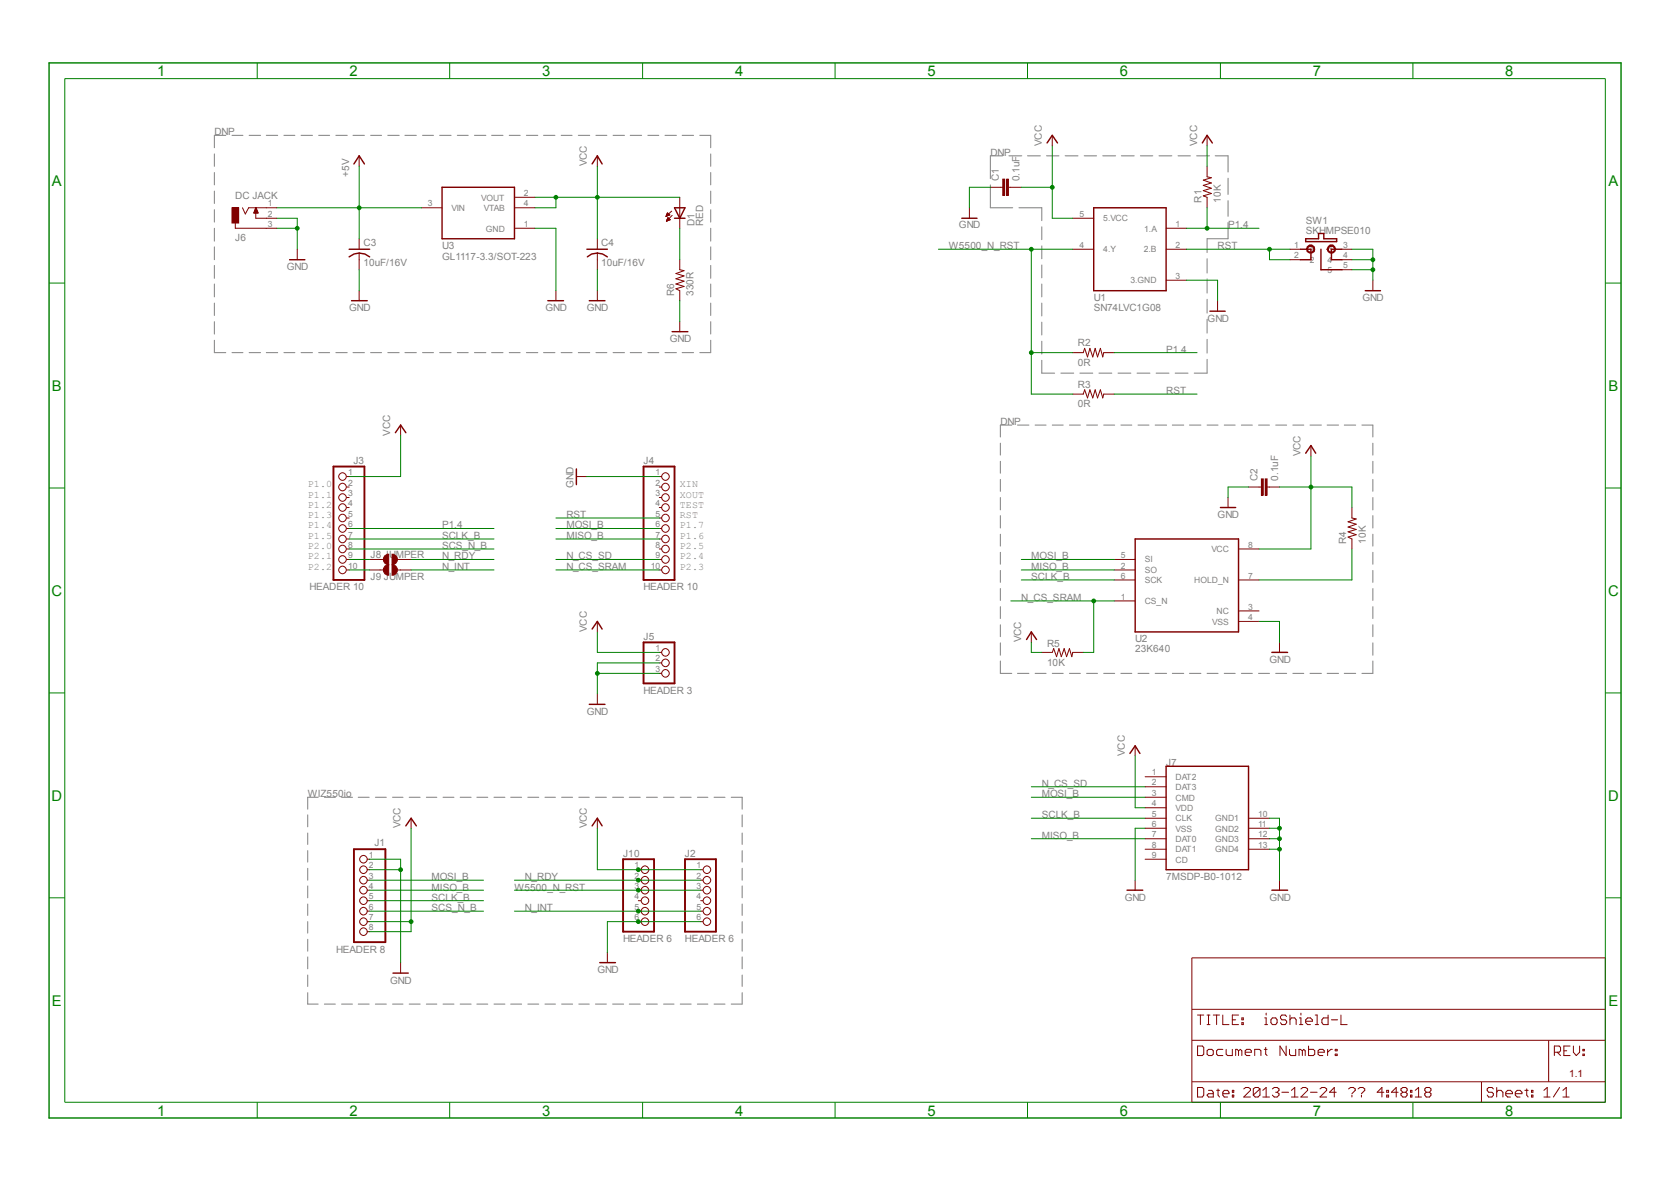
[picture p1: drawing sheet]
<svg xmlns="http://www.w3.org/2000/svg" width="297mm" height="210mm" viewBox="0 0 297 210" stroke-linecap="round" stroke-linejoin="round" font-family="sans-serif">
<g fill="none" stroke="#808080" stroke-width=".18">
<path d="M38.1 27.3v2.2M38.1 30.6v2.3M38.1 34v2.2M38.1 37.3v2.2M40.1 24h-2v2.2M41.2 24h2M44.3 24h2M47.3 24h2.1M50.5 24h1.9M53.5 24h2M56.6 24h2M59.7 24h2"/>
<path d="M62.7 24h2.1M65.9 24h1.9M68.9 24h2.1M72 24h2M75.1 24h1.9M78.1 24h2.1M81.3 24h1.9M84.3 24h2.1M87.4 24h2M90.5 24h2M93.6 24h2M96.6 24h2"/>
<path d="M99.7 24h2M102.8 24h2M105.9 24h2M109 24h2M112 24h2M115.1 24h2M118.2 24h2M121.2 24h2.1M124.4 24h1.9v2.2M126.3 27.3v2.2M126.3 30.6v2.3M126.3 34v2.2"/>
<path d="M126.3 37.3v2.2M176 32.9v4h4M178.2 27.7h-2.2v4M179.3 27.7h2.3M181.1 36.9h4.1v2.3M182.6 27.7h2.3M186 27.7h2.2M189.3 27.7h2.3M192.7 27.7h2.2M196 27.7h2.3M199.3 27.7h2.3M202.7 27.7h2.2"/>
<path d="M206 27.7h2.3M209.4 27.7h2.2M212.7 27.7h2.3M216 27.7h2.3v2.9M218.3 31.7v2.8M218.3 35.6v2.8M218.3 39.5v2.9h-3.8v2.5M38.1 40.6v2.2M38.1 43.9v2.2M38.1 47.2v2.2M38.1 50.5v2.2M38.1 53.8v2.2"/>
<path d="M38.1 57.1v2.3M126.3 40.6v2.2M126.3 43.9v2.2M126.3 47.2v2.2M126.3 50.5v2.2M126.3 53.8v2.2M126.3 57.1v2.3M185.2 40.3v2.3M185.2 43.7v2.3M185.2 47.1v2.3M185.2 50.5v2.2M185.2 53.8v2.3"/>
<path d="M185.2 57.2v2.3M214.5 46v2.5M214.5 49.5v2.6M214.5 53.2v2.4M214.5 56.7v2.5M38.1 60.5v2.2h2M41.2 62.7h2M44.3 62.7h2M47.3 62.7h2.1M50.5 62.7h1.9M53.5 62.7h2M56.6 62.7h2"/>
<path d="M59.7 62.7h2M62.7 62.7h2.1M65.9 62.7h1.9M68.9 62.7h2.1M72 62.7h2M75.1 62.7h1.9M78.1 62.7h2.1M81.3 62.7h1.9M84.3 62.7h2.1M87.4 62.7h2M90.5 62.7h2M93.6 62.7h2"/>
<path d="M96.6 62.7h2M99.7 62.7h2M102.8 62.7h2M105.9 62.7h2M109 62.7h2M112 62.7h2M115.1 62.7h2M118.2 62.7h2M121.2 62.7h2.1M126.3 60.5v2.2h-1.9M177.8 78.7v2.2M179.8 75.5h-2v2.1"/>
<path d="M180.8 75.5h2.1M184 75.5h1.9M185.2 64v2.3h2.3M185.2 60.6v2.3M187 75.5h2M188.6 66.3h2.2M190.1 75.5h1.9M191.9 66.3h2.3M193.1 75.5h2M195.3 66.3h2.3M196.2 75.5h1.9M198.7 66.3h2.3"/>
<path d="M199.2 75.5h2M202.1 66.3h2.3M202.3 75.5h1.9M205.3 75.5h2M205.5 66.3h2.3M208.4 75.5h2M208.9 66.3h2.3M211.4 75.5h2M214.5 60.3v2.4M214.5 63.8v2.5h-2.2M214.5 75.5h2M217.6 75.5h1.9"/>
<path d="M220.6 75.5h2M223.7 75.5h1.9M226.7 75.5h2M229.8 75.5h1.9M232.8 75.5h2.1M235.9 75.5h2M238.9 75.5h2.1M242.1 75.5h1.9v2.1M244 78.7v2.2M177.8 82v2.1M177.8 85.2v2.1M177.8 88.4v2.2"/>
<path d="M177.8 91.6v2.2M177.8 94.9v2.1M177.8 98.1v2.1M244 82v2.1M244 85.2v2.1M244 88.4v2.2M244 91.6v2.2M244 94.9v2.1M244 98.1v2.1M177.8 101.3v2.2M177.8 104.6v2.1M177.8 107.8v2.1"/>
<path d="M177.8 111v2.1M177.8 114.2v2.2M177.8 117.4v2.2h2M180.8 119.6h2.1M184 119.6h1.9M187 119.6h2M190.1 119.6h1.9M193.1 119.6h2M196.2 119.6h1.9M199.2 119.6h2M202.3 119.6h1.9M205.3 119.6h2"/>
<path d="M208.4 119.6h2M211.4 119.6h2M214.5 119.6h2M217.6 119.6h1.9M220.6 119.6h2M223.7 119.6h1.9M226.7 119.6h2M229.8 119.6h1.9M232.8 119.6h2.1M235.9 119.6h2M238.9 119.6h2.1M244 117.4v2.2h-1.9"/>
<path d="M244 101.3v2.2M244 104.6v2.1M244 107.8v2.1M244 111v2.1M244 114.2v2.2M54.7 144.8v2.1M54.7 148v2M54.7 151.1v2.1M54.7 154.3v2.1M54.7 157.4v2.1M56.6 141.6h-1.9v2.2M57.7 141.6h1.9"/>
<path d="M60.7 141.6h2M63.7 141.6h1.9M66.7 141.6h2M69.8 141.6h1.8M72.7 141.6h2M75.8 141.6h1.8M78.7 141.6h2M81.8 141.6h1.9M84.8 141.6h1.9M87.8 141.6h1.9M90.8 141.6h1.9M93.8 141.6h2"/>
<path d="M96.9 141.6h1.8M99.8 141.6h2M102.9 141.6h1.8M105.8 141.6h2M108.9 141.6h1.9M111.8 141.6h2M114.9 141.6h1.9M117.9 141.6h1.9M120.9 141.6h2M124 141.6h1.8M126.9 141.6h2M130 141.6h1.9v2.2"/>
<path d="M131.9 144.8v2.1M131.9 148v2M131.9 151.1v2.1M131.9 154.3v2.1M131.9 157.4v2.1M54.7 160.6v2M54.7 163.7v2.1M54.7 166.9v2.1M54.7 170v2.1M54.7 173.2v2.1M54.7 176.4v2h1.9M57.7 178.4h1.9"/>
<path d="M60.7 178.4h2M63.7 178.4h1.9M66.7 178.4h2M69.8 178.4h1.8M72.7 178.4h2M75.8 178.4h1.8M78.7 178.4h2M81.8 178.4h1.9M84.8 178.4h1.9M87.8 178.4h1.9M90.8 178.4h1.9M93.8 178.4h2"/>
<path d="M96.9 178.4h1.8M99.8 178.4h2M102.9 178.4h1.8M105.8 178.4h2M108.9 178.4h1.9M111.8 178.4h2M114.9 178.4h1.9M117.9 178.4h1.9M120.9 178.4h2M124 178.4h1.8M126.9 178.4h2M131.9 176.4v2h-1.9"/>
<path d="M131.9 160.6v2M131.9 163.7v2.1M131.9 166.9v2.1M131.9 170v2.1M131.9 173.2v2.1"/>
</g>
<g fill="none" stroke="#800000" stroke-width=".18">
<path d="M41.8 39.7v.9h5.5M43.1 36.9l.5 1.1 .6-1.1h3.1M45.5 36.9v1.9h1.8M118.4 38.4h.1M118.4 38.4h.2M118.4 38.3h.5M118.4 38.2h.6M118.4 39.3h.2M118.5 38.1h.4M118.5 38h.4M118.5 39.2h.2M118.5 39.1h.5"/>
<path d="M118.5 39h.6M118.6 37.8l-.2 .6M118.6 37.8l.4 .4M118.6 37.9h.1M118.6 37.8h.1M118.6 38.9h.4M118.7 38.7l-.3 .6M118.7 38.7l.4 .3M118.7 38.8h.2M118.7 38.7h.1M119 38.2l-.6 .2M119.1 39l-.7 .3"/>
<path d="M119.4 37.5l-1 .9M119.5 38.3l-1.1 1M120.8 35.1v5.5M176 33.3h2.2M178.2 31.8h.4v2.9h-.4zM178.9 31.8h.3v2.9h-.3zM179.3 33.3h2.2M63.8 42.4v1.9M63.8 45v2.9M106.2 42.4v1.9M106.2 45v2.9M61.6 86.5h.5"/>
<path d="M61.6 84.7h.5M61.6 88.4h.5M61.6 90.2h.5M61.6 92h.5M61.6 93.9h.5M61.6 95.8h.5M61.6 97.5h.5M61.6 99.4h.5M117.2 86.5h.4M117.2 84.7h.4M117.2 88.4h.4M117.2 90.2h.4"/>
<path d="M117.2 92h.4M117.2 93.9h.4M117.2 95.8h.4M117.2 97.5h.4M117.2 99.4h.4M221.9 86.5h2.2M224.2 85.1h.3v2.9h-.3zM224.9 85.1h.3v2.9h-.3zM225.2 86.5h2.2M61.6 101.3h.5M117.2 101.3h.4M117.2 115.9h.4"/>
<path d="M117.2 117.8h.4M117.2 119.6h.4M65.3 152.7h.4M65.3 154.5h.4M65.3 156.4h.4M65.3 158.2h.4M65.3 160h.4M65.3 161.9h.4M65.3 163.7h.4M65.3 165.5h.4M211.8 170.2h73.5v25.6h-73.5zM211.8 179.3h73.5"/>
<path d="M211.8 184.8h73.5M211.8 192.2h73.5M212.9 185.8h.8l.3 .3v1.2l-.3 .2h-.8zM212.9 193.2h.8l.3 .3v1.1l-.3 .3h-.8zM212.9 180.3h1.1M213.4 180.3v1.7M214.5 186.7l.3-.3h.6l.2 .3v.6l-.2 .2h-.6l-.3-.2zM214.5 180.3h.6M214.5 182h.6M214.8 193.7h.6l.2 .4v.8h-.8l-.3-.3 .3-.3h.8M214.8 180.3v1.7M215.6 180.3h1.1"/>
<path d="M216.2 193.7h.5M216.2 180.3v1.7M216.5 193.5v1.1l.2 .3M217.3 194.3h1.1v-.2l-.2-.4h-.6l-.3 .4v.5l.3 .3h.6M217.3 180.3v1.7h1.1M217.3 186.4h-.8l-.3 .3v.6l.3 .2h.8M217.9 186.4v.9l.3 .2h.8v-1.1M219 194.6h.3v.3h-.3zM219 193.7h.3v.4h-.3zM219 181.2h.6M220.1 180.3h-1.1v1.7h1.1M220.1 186.7l-.2-.3h-.3v1.1"/>
<path d="M220.1 186.7l.4-.3 .2 .3v.8M220.1 186.7v.8M220.7 181.7h.3v.3h-.3zM220.7 180.8h.3v.4h-.3zM221.1 193.5l.3-.3h.5l.3 .3v.2l-1.1 1.2h1.1M221.3 186.9h1.1v-.2l-.2-.3h-.6l-.3 .3v.6l.3 .2h.6M223 187.5v-1.1h.9l.2 .3v.8M223.9 193.5v1.1l-.3 .3h-.5l-.3-.3M223.9 193.5l-.3-.3h-.5l-.3 .3v1.1M223.9 193.5l-1.1 1.1M224.5 194.9h1.1M224.5 193.7l.5-.5v1.7"/>
<path d="M224.7 186.4h.5M224.8 180.8h.2v1.2M224.8 182h.5M225 186.1v1.2l.2 .2M225 180v.3M226.1 193.5l.4-.3h.5l.3 .3v.2l-.3 .4M226.1 180.8h.6l.3 .4v.5l-.3 .3h-.6l-.2-.3v-.5zM226.7 194.1h.3M227 194.1l.3 .2v.3l-.3 .3h-.5l-.4-.3M227.8 194.1h1.2M228.6 185.8v1.7l-1.1-1.7v1.7M228.7 180.6l-.3-.3h-.6l-.2 .3v.2l.2 .4h.6l.3 .2v.3l-.3 .3h-.6l-.2-.3"/>
<path d="M229.2 186.4v.9l.2 .2h.9v-1.1M229.3 181.2l.2-.4h.6l.3 .4v.8M229.3 180.3v1.7M229.5 194.9h1.2M229.5 193.7l.6-.5v1.7M231 182h.6M231 180.8h.2v1.2M231.2 193.5l.4-.3h.5l.3 .3v.2l-1.2 1.2h1.2M231.2 180v.3M231.5 186.7l-.4-.3h-.2v1.1M231.5 186.7v.8M231.5 186.7l.2-.3 .3 .3v.8"/>
<path d="M232.1 181.4h1.2v-.2l-.4-.4h-.5l-.3 .4v.5l.3 .3h.5M232.6 185.8v1.7h.8l.3-.2v-.6l-.3-.3h-.8M232.9 194.1h1.2M233.8 180.3h.3v1.7M233.8 182h.6M234.3 186.9h1.1v-.2l-.3-.3h-.6l-.2 .3v.6l.2 .2h.6M234.6 193.5l.3-.3h.6l.3 .3v.2l-1.2 1.2h1.2M236 186.4v1.1M236.1 180.3v1.7h-.9l-.3-.3v-.5l.3-.4h.9M236.6 181.2h1.1M236.8 186.4h-.2l-.6 .5M237.3 187.3h.4v.2h-.4z"/>
<path d="M237.3 186.4h.4v.3h-.4zM237.5 194.1h-1.2l.9-.9v1.7M238.3 180.3v1.7h1.1M239.7 193.5l.3-.3h.5l.4 .3v.2l-.6 .6M240.3 194.6v.3M241.4 193.5l.3-.3h.5l.4 .3v.2l-.6 .6M242 194.6v.3M246 194.1h-1.2l.8-.9v1.7M246.5 194.6h.3v.3h-.3zM246.5 193.7h.3v.4h-.3zM248.5 194.1h-1.2l.9-.9v1.7M249.3 194.1l-.3 .2v.3l.3 .3h.6l.2-.3v-.3l-.2-.2"/>
<path d="M249.3 194.1l-.3-.4v-.2l.3-.3h.6l.2 .3v.2l-.2 .4M249.3 194.1h.6M250.7 194.6h.3v.3h-.3zM250.7 193.7h.3v.4h-.3zM251.5 194.9h1.1M251.5 193.7l.6-.5v1.7M253.5 194.1l-.3 .2v.3l.3 .3h.6l.2-.3v-.3l-.2-.2M253.5 194.1l-.3-.4v-.2l.3-.3h.6l.2 .3v.2l-.2 .4M253.5 194.1h.6M263.3 192.2v3.6M265.4 193.5l-.2-.3h-.6l-.3 .3v.2l.3 .4h.6l.2 .2v.3l-.2 .3h-.6l-.3-.3M266 194.1l.3-.4h.5l.3 .4v.8"/>
<path d="M266 193.2v1.7M267.6 194.3h1.2v-.2l-.3-.4h-.5l-.4 .4v.5l.4 .3h.5M269.3 194.3h1.2v-.2l-.3-.4h-.5l-.4 .4v.5l.4 .3h.5M271 193.7h.6M271.4 193.5v1.1l.2 .3M272.2 194.6h.3v.3h-.3zM272.2 193.7h.3v.4h-.3zM274.4 194.9h1.1M274.4 193.7l.6-.5v1.7M275.3 184.8v7.4M276.3 186.9h.8l.3-.2v-.6l-.3-.3h-.8v1.7M276.8 186.9l.6 .6"/>
<path d="M277.2 193.2l-1.1 1.7M277.8 194.9h1.1M277.8 193.7l.6-.5v1.7M278 186.7h.5M279.1 185.8h-1.1v1.7h1.1M279.7 185.8v1.1l.5 .6 .6-.6v-1.1M281.3 187.3h.3v.2h-.3zM281.3 186.4h.3v.3h-.3z"/>
<circle cx="60.9" cy="93.9" r=".67"/>
<circle cx="60.9" cy="90.2" r=".67"/>
<circle cx="60.9" cy="88.4" r=".67"/>
<circle cx="60.9" cy="86.5" r=".67"/>
<circle cx="60.9" cy="95.8" r=".67"/>
<circle cx="60.9" cy="84.7" r=".67"/>
<circle cx="60.9" cy="92" r=".67"/>
<circle cx="60.9" cy="99.4" r=".67"/>
<circle cx="60.9" cy="97.5" r=".67"/>
<circle cx="118.3" cy="84.7" r=".67"/>
<circle cx="118.3" cy="92" r=".67"/>
<circle cx="118.3" cy="95.8" r=".67"/>
<circle cx="118.3" cy="88.4" r=".67"/>
<circle cx="118.3" cy="86.5" r=".67"/>
<circle cx="118.3" cy="90.2" r=".67"/>
<circle cx="118.3" cy="93.9" r=".67"/>
<circle cx="118.3" cy="99.4" r=".67"/>
<circle cx="118.3" cy="97.5" r=".67"/>
<circle cx="60.9" cy="101.3" r=".67"/>
<circle cx="118.3" cy="117.8" r=".67"/>
<circle cx="118.3" cy="119.6" r=".67"/>
<circle cx="118.3" cy="101.3" r=".67"/>
<circle cx="118.3" cy="115.9" r=".67"/>
<circle cx="64.6" cy="158.2" r=".67"/>
<circle cx="64.6" cy="154.5" r=".67"/>
<circle cx="64.6" cy="156.4" r=".67"/>
<circle cx="64.6" cy="152.7" r=".67"/>
<circle cx="64.6" cy="163.7" r=".67"/>
<circle cx="64.6" cy="165.5" r=".67"/>
<circle cx="64.6" cy="161.9" r=".67"/>
<circle cx="64.6" cy="160" r=".67"/>
</g>
<path d="M178.4 31.8v2.9M179.1 31.8v2.9M59.3 82.9h5.5v20.1h-5.5zM114.4 82.9h5.5v20.1h-5.5zM224.4 85.1v2.9M225 85.1v2.9M114.4 114.1h5.5v7.3h-5.5zM62.9 150.9h5.6v16.5h-5.6z" fill="none" stroke="#800000" stroke-width=".34"/>
<path d="M119.9 36.9h1.9l-1 1.9zM119.9 38.8h1.9M62.1 45.6a2.78 2.78 0 0 1 3.6 0M62.1 44.3h3.6M104.3 44.3h3.6M104.4 45.6a2.67 2.67 0 0 1 3.5 0" fill="none" stroke="#800000" stroke-width=".25"/>
<path d="M41.2 36.9h1.2v2.7h-1.2z" fill-rule="evenodd" fill="#800000"/>
<g fill="none" stroke="#800000" stroke-width=".18">
<path d="M41.2 36.9h1.2v2.7h-1.2zM45.1 37.8h.7M45.1 37.7h.7M45.2 37.6h.5M45.2 37.5h.5M45.3 37.4h.4M45.3 37.3h.3M45.4 37.3h.2M45.4 37.2h.2M45.4 37.1h.2M45.5 36.9h.1M45.5 36.9l.4 .9h-.8z"/>
<path d="M45.5 37h.1M47.3 38.8h1.9M47.3 36.9h1.9M63.8 27.7v1.8M74.9 36.9h3.7M91.4 36.9h3.7M91.4 35.1h3.7M106.2 27.7v1.8M172.3 36.9v1.9M187 24v1.9M190.7 38.8h3.7M214.5 29.5v1.9l.8 .2-1.4 .4 1.4 .5-1.4 .4 1.4 .5-1.4 .5 1.4 .5-1.4 .4 .6 .3v1.8"/>
<path d="M214.5 24v1.9M47.3 40.6h1.9M52.8 44.3v1.8M63.8 51.6v1.8M91.4 40.6h3.7M98.8 51.6v1.8M106.2 51.6v1.8M120.8 46.1v1.8l.8 .2-1.5 .5 1.5 .4-1.5 .5 1.5 .5-1.5 .5 1.5 .4-1.5 .4 .7 .3v1.8M120.8 57.1v1.8M190.7 44.3h3.7M207.3 40.6h3.6M207.3 44.3h3.6"/>
<path d="M207.3 49.8h3.6M216.4 53.4v1.9M244 49.8v1.8M71.2 75.5v1.8M190.7 62.7h1.8l.3-.8 .5 1.5 .4-1.5 .5 1.5 .4-1.5 .5 1.5 .5-1.5 .4 1.5 .2-.7h1.8M190.7 70h1.8l.3-.7 .5 1.4 .4-1.4 .5 1.4 .4-1.4 .5 1.4 .5-1.4 .4 1.4 .2-.7h1.8M233 79.2v1.8M102.4 84.7h1.9M198 99.4h3.8M218.3 88.4v1.8M220.1 97.5h3.7M240.3 90.2v1.8l.7 .2-1.4 .5 1.4 .4-1.4 .5 1.4 .5-1.4 .4 1.4 .5-1.4 .4 .7 .4v1.7"/>
<path d="M106.2 110.4v1.9M183.3 112.3v1.8M185.2 115.9h1.8l.3-.7 .5 1.5 .4-1.5 .4 1.5 .5-1.5 .5 1.5 .5-1.5 .4 1.5 .2-.8h1.8M198 106.8h3.8M198 101.3h3.8M198 103h3.8M220.1 108.5h3.7M220.1 110.4h3.7M220.1 103h3.7M227.4 114.1v1.8M106.2 123.3v1.8M73.1 145.4v1.8"/>
<path d="M106.2 145.4v1.8M71.2 171v1.9M107.9 169.2v1.8"/>
</g>
<g fill="none" stroke="#800000" stroke-width=".25">
<path d="M62.9 29.1l.9-1.4 1 1.4M78.6 33.3h12.8v9.1h-12.8zM105.2 29.1l1-1.4 .8 1.4M170.9 38.8h2.8M186.1 25.4l.9-1.4 1 1.4M194.4 36.9h12.9v14.7h-12.9zM213.7 25.4l.8-1.4 1 1.4M51.5 46.1h2.7M62.5 53.4h2.8M97.4 53.4h2.8M104.7 53.4h2.8M119.5 58.9h2.8"/>
<path d="M215.1 55.3h2.7M232.1 42.4h2.3v-.9h.9v.9h2.3v.5h-5.5zM242.7 51.6h2.7M70.3 76.9l.9-1.4 .9 1.4M102.4 83.3v2.8M201.8 95.8h18.3v16.5h-18.3zM216.9 90.2h2.7M232.1 80.5l.9-1.3 .8 1.3M105.2 111.8l1-1.4 .8 1.4M182.5 113.6l.8-1.3 .9 1.3M226.1 115.9h2.8M104.7 125.1h2.8"/>
<path d="M72.1 146.7l1-1.3 .9 1.3M105.2 146.7l1-1.3 .8 1.3M69.8 172.9h2.8M106.6 171h2.8"/>
</g>
<path d="M232.3 43.9l.4-.4h.5l.4 .4v.8l-.4 .3h-.5l-.4-.3-.1-.4h.2l.1-.4 .3-.1h.4l.2 .1 .1 .4-.1 .3-.2 .2h-.4l-.3-.2-.1-.3h-.2z" fill-rule="evenodd" fill="#800000"/>
<path d="M232.3 43.9l.4-.4h.5l.4 .4v.8l-.4 .3h-.5l-.4-.3-.1-.4h.2l.1-.4 .3-.1h.4l.2 .1 .1 .4-.1 .3-.2 .2h-.4l-.3-.2-.1-.3h-.2z" fill="none" stroke="#800000" stroke-width=".18"/>
<path d="M236.1 43.9l.3-.4h.5l.3 .4 .2 .4-.2 .4-.3 .3h-.5l-.3-.3-.2-.4h.2l.1-.4 .3-.1h.3l.4 .5-.1 .3-.3 .2h-.3l-.4-.5h-.2z" fill-rule="evenodd" fill="#800000"/>
<g fill="none" stroke="#800000" stroke-width=".18">
<path d="M229.3 44.3h1.8M229.3 46.1h1.8M236.1 43.9l.3-.4h.5l.3 .4 .2 .4-.2 .4-.3 .3h-.5l-.3-.3-.2-.4h.2l.1-.4 .3-.1h.3l.4 .5-.1 .3-.3 .2h-.3l-.4-.5h-.2zM238.5 44.3h1.8M238.5 46.1h1.8M238.5 47.9h1.8M201.8 132.5v1.8M203.5 139.8h3.8M203.5 138h3.8M201.8 156.4v1.8M203.5 152.7h3.8M203.5 150.9h3.8"/>
<path d="M203.5 149h3.8M203.5 147.2h3.8M203.5 145.4h3.8M203.5 143.5h3.8M203.5 141.6h3.8M221.9 150.9h3.7M221.9 149h3.7M221.9 147.2h3.7M221.9 145.4h3.7M227.4 156.4v1.8"/>
</g>
<path d="M231.1 44.3h1.9v1.8h-1.9M234.8 44.3v3.6h3.7M238.5 44.3h-1.9v1.8h1.9M200.8 133.9l1-1.4 .8 1.4M207.3 136.1h14.6v18.4h-14.6zM200.3 158.2h2.8M226.1 158.2h2.8" fill="none" stroke="#800000" stroke-width=".25"/>
<path d="M69.7 98.5a.93 .93 0 0 1 .9 .9 .93 .93 0 0 1-.9 .9z" fill-rule="evenodd" fill="#800000"/>
<path d="M69.7 98.5a.93 .93 0 0 1 .9 .9 .93 .93 0 0 1-.9 .9z" fill="none" stroke="#800000" stroke-width=".18"/>
<path d="M68.4 98.7l.4-.2h.3v1.8a.93 .93 0 0 1-.9-.5 .93 .93 0 0 1 .2-1.1z" fill-rule="evenodd" fill="#800000"/>
<path d="M65.7 99.4h2.5M68.4 98.7l.4-.2h.3v1.8a.93 .93 0 0 1-.9-.5 .93 .93 0 0 1 .2-1.1zM70.6 99.4h2.5" fill="none" stroke="#800000" stroke-width=".18"/>
<path d="M69.7 100.3a.93 .93 0 0 1 .9 1 .93 .93 0 0 1-.9 .9z" fill-rule="evenodd" fill="#800000"/>
<path d="M69.7 100.3a.93 .93 0 0 1 .9 1 .93 .93 0 0 1-.9 .9z" fill="none" stroke="#800000" stroke-width=".18"/>
<path d="M68.4 100.6l.4-.3h.3v1.9a.93 .93 0 0 1-.9-.6 .93 .93 0 0 1 .2-1z" fill-rule="evenodd" fill="#800000"/>
<g fill="none" stroke="#800000" stroke-width=".18">
<path d="M65.7 101.3h2.5M68.4 100.6l.4-.3h.3v1.9a.93 .93 0 0 1-.9-.6 .93 .93 0 0 1 .2-1zM70.6 101.3h2.5M113.5 154.5h.4M113.5 156.4h.4M113.5 158.2h.4M124.5 154.5h.4M124.5 156.4h.4M124.5 158.2h.4M113.5 160h.4M113.5 161.9h.4M113.5 163.7h.4"/>
<path d="M124.5 160h.4M124.5 161.9h.4M124.5 163.7h.4"/>
<circle cx="114.6" cy="158.2" r=".67"/>
<circle cx="114.6" cy="154.5" r=".67"/>
<circle cx="114.6" cy="156.4" r=".67"/>
<circle cx="125.7" cy="158.2" r=".67"/>
<circle cx="125.7" cy="156.4" r=".67"/>
<circle cx="125.7" cy="154.5" r=".67"/>
<circle cx="114.6" cy="161.9" r=".67"/>
<circle cx="114.6" cy="163.7" r=".67"/>
<circle cx="114.6" cy="160" r=".67"/>
<circle cx="125.7" cy="161.9" r=".67"/>
<circle cx="125.7" cy="163.7" r=".67"/>
<circle cx="125.7" cy="160" r=".67"/>
</g>
<path d="M110.7 152.7h5.5v12.8h-5.5zM121.8 152.7h5.5v12.8h-5.5z" fill="none" stroke="#800000" stroke-width=".34"/>
<path d="M8.7 11.2h279.4v187.4h-279.4z" fill="none" stroke="#008000" stroke-width=".25"/>
<g fill="none" stroke="#008000" stroke-width=".18">
<path d="M11.5 14h273.8v181.8h-273.8zM45.7 11.2v2.8M79.9 11.2v2.8M114.2 11.2v2.8M148.4 11.2v2.8M182.6 11.2v2.8M216.9 11.2v2.8M251.1 11.2v2.8M8.7 50.3h2.8M63.8 47.9v3.7M95.1 40.6h3.7v11M106.2 47.9v3.7"/>
<path d="M120.8 53.4v3.7M285.3 50.3h2.8M8.7 86.7h2.8M104.3 84.7h12.9M285.3 86.7h2.8M106.2 119.6h11M117.2 117.8h-11v5.5M8.7 123.1h2.8M285.3 123.1h2.8M8.7 159.5h2.8M285.3 159.5h2.8M45.7 195.8v2.8"/>
<path d="M79.9 195.8v2.8M114.2 195.8v2.8M148.4 195.8v2.8M182.6 195.8v2.8M216.9 195.8v2.8M251.1 195.8v2.8"/>
</g>
<circle cx="106.2" cy="119.6" r=".33" fill="#008000"/>
<g fill="none" stroke="#008000" stroke-width=".18">
<path d="M65.7 152.7h5.5v18.3M65.7 154.5h5.5"/>
<circle cx="106.2" cy="119.6" r=".33"/>
</g>
<circle cx="71.2" cy="154.5" r=".33" fill="#008000"/>
<g fill="none" stroke="#008000" stroke-width=".18">
<path d="M176 33.3h-3.7v3.6M210.9 49.8h5.5v3.6M240.3 44.3h3.7v5.5M240.3 46.1h3.7M221.9 86.5h-3.6v1.9M223.8 110.4h3.6v3.7"/>
<circle cx="71.2" cy="154.5" r=".33"/>
</g>
<circle cx="244" cy="46.1" r=".33" fill="#008000"/>
<g fill="none" stroke="#008000" stroke-width=".18">
<path d="M240.3 47.9h3.7"/>
<circle cx="244" cy="46.1" r=".33"/>
</g>
<circle cx="244" cy="47.9" r=".33" fill="#008000"/>
<g fill="none" stroke="#008000" stroke-width=".18">
<path d="M49.2 38.8h3.6v5.5M49.2 40.6h3.6"/>
<circle cx="244" cy="47.9" r=".33"/>
</g>
<circle cx="52.8" cy="40.6" r=".33" fill="#008000"/>
<g fill="none" stroke="#008000" stroke-width=".18">
<path d="M203.5 147.2h-1.7v9.2M225.6 147.2h1.8M225.6 145.4h1.8v11"/>
<circle cx="52.8" cy="40.6" r=".33"/>
</g>
<circle cx="227.4" cy="147.2" r=".33" fill="#008000"/>
<g fill="none" stroke="#008000" stroke-width=".18">
<path d="M225.6 149h1.8"/>
<circle cx="227.4" cy="147.2" r=".33"/>
</g>
<circle cx="227.4" cy="149" r=".33" fill="#008000"/>
<g fill="none" stroke="#008000" stroke-width=".18">
<path d="M225.6 150.9h1.8"/>
<circle cx="227.4" cy="149" r=".33"/>
</g>
<circle cx="227.4" cy="150.9" r=".33" fill="#008000"/>
<g fill="none" stroke="#008000" stroke-width=".18">
<path d="M107.9 163.7v5.5M113.5 163.7h11"/>
<circle cx="227.4" cy="150.9" r=".33"/>
</g>
<circle cx="113.5" cy="163.7" r=".33" fill="#008000"/>
<g fill="none" stroke="#008000" stroke-width=".18">
<path d="M49.2 36.9h25.7M63.8 29.5v7.4M107.9 163.7h5.6"/>
<circle cx="113.5" cy="163.7" r=".33"/>
</g>
<circle cx="63.8" cy="36.9" r=".33" fill="#008000"/>
<g fill="none" stroke="#008000" stroke-width=".18">
<path d="M63.8 36.9v5.5M98.8 35.1v1.8h-3.7M106.2 29.5v5.6h-11.1"/>
<circle cx="63.8" cy="36.9" r=".33"/>
</g>
<circle cx="98.8" cy="35.1" r=".33" fill="#008000"/>
<g fill="none" stroke="#008000" stroke-width=".18">
<path d="M106.2 35.1v7.3"/>
<circle cx="98.8" cy="35.1" r=".33"/>
</g>
<circle cx="106.2" cy="35.1" r=".33" fill="#008000"/>
<g fill="none" stroke="#008000" stroke-width=".18">
<path d="M106.2 35.1h14.6M71.2 77.3v7.4h-9.1M106.2 112.3v3.6h11M73.1 147.2v18.3h-7.4M65.7 163.7h7.4"/>
<circle cx="106.2" cy="35.1" r=".33"/>
</g>
<circle cx="73.1" cy="163.7" r=".33" fill="#008000"/>
<g fill="none" stroke="#008000" stroke-width=".18">
<path d="M227.4 86.5h5.6M233 81v16.5h-9.2"/>
<circle cx="73.1" cy="163.7" r=".33"/>
</g>
<circle cx="233" cy="86.5" r=".33" fill="#008000"/>
<g fill="none" stroke="#008000" stroke-width=".18">
<path d="M181.5 33.3h5.5M187 25.9v12.9h3.7M233 86.5h7.3v3.7M183.3 114.1v1.8h1.9"/>
<circle cx="233" cy="86.5" r=".33"/>
</g>
<circle cx="187" cy="33.3" r=".33" fill="#008000"/>
<g fill="none" stroke="#008000" stroke-width=".18">
<path d="M214.5 25.9v3.6M201.8 134.3v9.2h1.7M106.2 147.2v7.3M113.5 154.5h11"/>
<circle cx="187" cy="33.3" r=".33"/>
</g>
<circle cx="113.5" cy="154.5" r=".33" fill="#008000"/>
<g fill="none" stroke="#008000" stroke-width=".18">
<path d="M214.5 36.9v3.7M120.8 40.6v5.5M210.9 40.6h12.9M198 62.7h14.8M62.1 93.9h25.7M106.2 154.5h7.3"/>
<circle cx="113.5" cy="154.5" r=".33"/>
</g>
<circle cx="214.6" cy="40.6" r=".33" fill="#008000"/>
<g fill="none" stroke="#008000" stroke-width=".18">
<path d="M62.1 95.8h25.7M62.1 97.5h25.7M181.5 103h16.5M113.5 156.4h11M183.3 145.4h20.2M65.7 160h20.2M65.7 161.9h20.2"/>
<circle cx="214.6" cy="40.6" r=".33"/>
</g>
<circle cx="113.5" cy="156.4" r=".33" fill="#008000"/>
<g fill="none" stroke="#008000" stroke-width=".18">
<path d="M73.1 99.4h14.7M91.4 156.4h22.1M113.5 161.9h11"/>
<circle cx="113.5" cy="156.4" r=".33"/>
</g>
<circle cx="113.5" cy="161.9" r=".33" fill="#008000"/>
<g fill="none" stroke="#008000" stroke-width=".18">
<path d="M210.9 44.3h18.4M225.6 44.3v1.8M198 70h14.8M98.8 92h18.4M73.1 101.3h14.7M91.4 161.9h22.1"/>
<circle cx="113.5" cy="161.9" r=".33"/>
</g>
<circle cx="225.6" cy="44.3" r=".33" fill="#008000"/>
<g fill="none" stroke="#008000" stroke-width=".18">
<path d="M225.6 46.1h3.7M98.8 93.9h18.4M98.8 95.8h18.4M181.5 99.4h16.5M98.8 101.3h18.4M179.7 106.8h18.3M181.5 101.3h16.5M194.4 106.8v9.1h-1.9M65.7 156.4h20.2M65.7 158.2h20.2M183.3 141.6h20.2M183.3 149h20.2"/>
<circle cx="225.6" cy="44.3" r=".33"/>
</g>
<circle cx="194.4" cy="106.8" r=".33" fill="#008000"/>
<g fill="none" stroke="#008000" stroke-width=".18">
<path d="M113.5 158.2h11"/>
<circle cx="194.4" cy="106.8" r=".33"/>
</g>
<circle cx="113.5" cy="158.2" r=".33" fill="#008000"/>
<g fill="none" stroke="#008000" stroke-width=".18">
<path d="M166.8 44.3h23.9M183.3 44.3v18.4h7.4M91.4 158.2h22.1"/>
<circle cx="113.5" cy="158.2" r=".33"/>
</g>
<circle cx="183.3" cy="44.3" r=".33" fill="#008000"/>
<g fill="none" stroke="#008000" stroke-width=".18">
<path d="M183.3 62.7v7.3h7.4"/>
<circle cx="183.3" cy="44.3" r=".33"/>
</g>
<circle cx="183.3" cy="62.7" r=".33" fill="#008000"/>
<g fill="none" stroke="#008000" stroke-width=".18">
<path d="M62.1 99.4h3.6M98.8 99.4h18.4M240.3 97.5v5.5h-16.5M62.1 101.3h3.6M183.3 139.8h20.2"/>
<circle cx="183.3" cy="62.7" r=".33"/>
</g>
<g font-size="2.6" fill="#008000">
<text x="27.9" y="13.5">1</text>
<text x="62.1" y="13.5">2</text>
<text x="96.4" y="13.5">3</text>
<text x="130.6" y="13.5">4</text>
<text x="164.8" y="13.5">5</text>
<text x="199.1" y="13.5">6</text>
<text x="233.3" y="13.5">7</text>
<text x="267.5" y="13.5">8</text>
<text x="9.2" y="33.1">A</text>
<text x="285.9" y="33.1">A</text>
<text x="9.2" y="69.4">B</text>
<text x="285.9" y="69.4">B</text>
<text x="9.1" y="105.8">C</text>
<text x="285.8" y="105.8">C</text>
<text x="9.1" y="142.2">D</text>
<text x="285.8" y="142.2">D</text>
<text x="9.2" y="178.6">E</text>
<text x="285.9" y="178.6">E</text>
<text x="27.9" y="198.2">1</text>
<text x="62.1" y="198.2">2</text>
<text x="96.4" y="198.2">3</text>
<text x="130.6" y="198.2">4</text>
<text x="164.8" y="198.2">5</text>
<text x="199.1" y="198.2">6</text>
<text x="233.3" y="198.2">7</text>
<text x="267.5" y="198.2">8</text>
</g>
<g font-size="1.8" fill="#808080">
<text x="38.1" y="24">DNP</text>
<text x="104.3" y="29.5" transform="rotate(-90 104.3 29.5)">VCC</text>
<text x="176" y="27.8">DNP</text>
<text x="185.2" y="25.9" transform="rotate(-90 185.2 25.9)">VCC</text>
<text x="212.8" y="25.9" transform="rotate(-90 212.8 25.9)">VCC</text>
<text x="41.8" y="35.4">DC JACK</text>
<text x="62.1" y="31.4" transform="rotate(-90 62.1 31.4)">+5V</text>
<text x="177.5" y="32.2" transform="rotate(-90 177.5 32.2)">C1</text>
<text x="181.2" y="32.2" transform="rotate(-90 181.2 32.2)">0.1uF</text>
<text x="213.5" y="36" transform="rotate(-90 213.5 36)">R1</text>
<text x="217" y="36" transform="rotate(-90 217 36)">10K</text>
<text x="123.4" y="40.2" transform="rotate(-90 123.4 40.2)">D1</text>
<text x="125" y="40.2" transform="rotate(-90 125 40.2)">RED</text>
<text x="170.4" y="40.6">GND</text>
<text x="218.3" y="40.6">P1.4</text>
<text x="232.1" y="41.5">SKHMPSE010</text>
<text x="232.1" y="39.7">SW1</text>
<text x="41.8" y="42.8">J6</text>
<text x="51" y="47.9">GND</text>
<text x="64.6" y="47.3">10uF/16V</text>
<text x="64.6" y="43.8">C3</text>
<text x="78.6" y="44.3">U3</text>
<text x="78.6" y="46.1">GL1117-3.3/SOT-223</text>
<text x="106.8" y="47.3">10uF/16V</text>
<text x="106.8" y="43.8">C4</text>
<text x="168.7" y="44.3">W5500_N_RST</text>
<text x="216.4" y="44.3">RST</text>
<text x="119.8" y="52.6" transform="rotate(-90 119.8 52.6)">R6</text>
<text x="123.3" y="52.6" transform="rotate(-90 123.3 52.6)">330R</text>
<text x="194.4" y="53.4">U1</text>
<text x="242.1" y="53.4">GND</text>
<text x="62.1" y="55.3">GND</text>
<text x="96.9" y="55.3">GND</text>
<text x="104.3" y="55.3">GND</text>
<text x="194.4" y="55.3">SN74LVC1G08</text>
<text x="214.6" y="57.2">GND</text>
<text x="119" y="60.8">GND</text>
<text x="191.6" y="65">0R</text>
<text x="191.6" y="61.6">R2</text>
<text x="207.3" y="62.7">P1.4</text>
<text x="191.6" y="68.9">R3</text>
<text x="207.3" y="70">RST</text>
<text x="69.3" y="77.4" transform="rotate(-90 69.3 77.4)">VCC</text>
<text x="177.8" y="75.5">DNP</text>
<text x="191.6" y="72.4">0R</text>
<text x="62.8" y="82.4">J3</text>
<text x="114.4" y="82.4">J4</text>
<text x="231.1" y="81" transform="rotate(-90 231.1 81)">VCC</text>
<text x="54.7" y="86.5">P1.0</text>
<text x="54.7" y="88.4">P1.1</text>
<text x="101.9" y="86.7" transform="rotate(-90 101.9 86.7)">GND</text>
<text x="120.8" y="86.5">XIN</text>
<text x="120.8" y="88.4">XOUT</text>
<text x="223.5" y="85.4" transform="rotate(-90 223.5 85.4)">C2</text>
<text x="227.2" y="85.4" transform="rotate(-90 227.2 85.4)">0.1uF</text>
<text x="54.7" y="90.2">P1.2</text>
<text x="54.7" y="92">P1.3</text>
<text x="54.7" y="93.9">P1.4</text>
<text x="54.7" y="95.8">P1.5</text>
<text x="78.6" y="93.9">P1.4</text>
<text x="78.6" y="95.8">SCLK_B</text>
<text x="100.7" y="92">RST</text>
<text x="100.7" y="93.9">MOSI_B</text>
<text x="100.7" y="95.8">MISO_B</text>
<text x="120.8" y="90.2">TEST</text>
<text x="120.8" y="92">RST</text>
<text x="120.8" y="93.9">P1.7</text>
<text x="120.8" y="95.8">P1.6</text>
<text x="216.4" y="92">GND</text>
<text x="54.7" y="97.5">P2.0</text>
<text x="54.7" y="99.4">P2.1</text>
<text x="54.7" y="101.3">P2.2</text>
<text x="65.9" y="99.1">J8 JUMPER</text>
<text x="78.6" y="97.5">SCS_N_B</text>
<text x="78.6" y="99.4">N_RDY</text>
<text x="78.6" y="101.3">N_INT</text>
<text x="100.7" y="101.3">N_CS_SRAM</text>
<text x="100.7" y="99.4">N_CS_SD</text>
<text x="120.8" y="97.5">P2.5</text>
<text x="120.8" y="99.4">P2.4</text>
<text x="120.8" y="101.3">P2.3</text>
<text x="183.3" y="99.4">MOSI_B</text>
<text x="183.3" y="101.3">MISO_B</text>
<text x="239.3" y="96.6" transform="rotate(-90 239.3 96.6)">R4</text>
<text x="242.7" y="96.6" transform="rotate(-90 242.7 96.6)">10K</text>
<text x="55" y="104.9">HEADER 10</text>
<text x="65.9" y="103">J9 JUMPER</text>
<text x="114.4" y="104.9">HEADER 10</text>
<text x="181.5" y="106.8">N_CS_SRAM</text>
<text x="183.3" y="103">SCLK_B</text>
<text x="104.3" y="112.3" transform="rotate(-90 104.3 112.3)">VCC</text>
<text x="114.4" y="113.6">J5</text>
<text x="181.5" y="114.1" transform="rotate(-90 181.5 114.1)">VCC</text>
<text x="186.1" y="118.4">10K</text>
<text x="186.1" y="114.9">R5</text>
<text x="201.8" y="115.9">23K640</text>
<text x="201.8" y="114.1">U2</text>
<text x="225.6" y="117.8">GND</text>
<text x="114.4" y="123.3">HEADER 3</text>
<text x="104.3" y="127">GND</text>
<text x="199.9" y="134.3" transform="rotate(-90 199.9 134.3)">VCC</text>
<text x="207.3" y="136.1">J7</text>
<text x="54.7" y="141.6">WIZ550io</text>
<text x="185.2" y="141.6">MOSI_B</text>
<text x="185.2" y="139.8">N_CS_SD</text>
<text x="71.2" y="147.2" transform="rotate(-90 71.2 147.2)">VCC</text>
<text x="104.3" y="147.2" transform="rotate(-90 104.3 147.2)">VCC</text>
<text x="185.2" y="145.4">SCLK_B</text>
<text x="185.2" y="149">MISO_B</text>
<text x="66.5" y="150.4">J1</text>
<text x="110.7" y="152.2">J10</text>
<text x="121.8" y="152.2">J2</text>
<text x="76.7" y="160">SCLK_B</text>
<text x="76.7" y="161.9">SCS_N_B</text>
<text x="76.7" y="156.4">MOSI_B</text>
<text x="76.7" y="158.2">MISO_B</text>
<text x="91.4" y="158.2">W5500_N_RST</text>
<text x="93.3" y="156.4">N_RDY</text>
<text x="93.3" y="161.9">N_INT</text>
<text x="199.9" y="160">GND</text>
<text x="207.3" y="156.4">7MSDP-B0-1012</text>
<text x="225.6" y="160">GND</text>
<text x="110.7" y="167.4">HEADER 6</text>
<text x="121.8" y="167.4">HEADER 6</text>
<text x="59.8" y="169.2">HEADER 8</text>
<text x="106.2" y="172.9">GND</text>
<text x="69.3" y="174.8">GND</text>
</g>
<text font-size="1.8" fill="#800000" x="278.9" y="191.3">1.1</text>
<g font-size="1.5" fill="#808080">
<text x="85.5" y="35.6">VOUT</text>
<text x="93.1" y="34.8">2</text>
<text x="47.6" y="40.3">3</text>
<text x="47.6" y="38.5">2</text>
<text x="47.6" y="36.7">1</text>
<text x="76" y="36.7">3</text>
<text x="80.3" y="37.5">VIN</text>
<text x="86" y="37.5">VTAB</text>
<text x="86.4" y="41.1">GND</text>
<text x="93.1" y="40.3">1</text>
<text x="93.1" y="36.7">4</text>
<text x="191.9" y="38.5">5</text>
<text x="196.1" y="39.3">5.VCC</text>
<text x="203.4" y="41.1">1.A</text>
<text x="209" y="40.3">1</text>
<text x="191.9" y="44">4</text>
<text x="196.1" y="44.8">4.Y</text>
<text x="203.3" y="44.8">2.B</text>
<text x="209" y="44">2</text>
<text x="230" y="44">1</text>
<text x="230" y="45.9">2</text>
<text x="232.8" y="44.8">1</text>
<text x="232.8" y="46.7">2</text>
<text x="236" y="44.8">3</text>
<text x="236" y="46.7">4</text>
<text x="238.8" y="44">3</text>
<text x="238.8" y="45.9">4</text>
<text x="238.8" y="47.7">5</text>
<text x="200.9" y="50.3">3.GND</text>
<text x="209" y="49.5">3</text>
<text x="236" y="48.5">5</text>
<text x="61.9" y="84.4">1</text>
<text x="61.9" y="86.3">2</text>
<text x="61.9" y="88.1">3</text>
<text x="61.9" y="89.9">4</text>
<text x="116.5" y="84.4">1</text>
<text x="116.5" y="86.3">2</text>
<text x="116.5" y="88.1">3</text>
<text x="116.5" y="89.9">4</text>
<text x="61.9" y="91.8">5</text>
<text x="61.9" y="93.6">6</text>
<text x="61.9" y="95.5">7</text>
<text x="116.5" y="91.8">5</text>
<text x="116.5" y="93.6">6</text>
<text x="116.5" y="95.5">7</text>
<text x="61.9" y="97.3">8</text>
<text x="61.9" y="99.1">9</text>
<text x="61.9" y="101">10</text>
<text x="115.7" y="101">10</text>
<text x="116.5" y="97.3">8</text>
<text x="116.5" y="99.1">9</text>
<text x="199.2" y="101">2</text>
<text x="199.2" y="99.1">5</text>
<text x="203.5" y="101.8">SO</text>
<text x="203.5" y="99.9">SI</text>
<text x="215.3" y="98.1">VCC</text>
<text x="221.8" y="97.3">8</text>
<text x="199.2" y="106.5">1</text>
<text x="199.2" y="102.8">6</text>
<text x="203.5" y="107.3">CS_N</text>
<text x="203.5" y="103.6">SCK</text>
<text x="212.3" y="103.6">HOLD_N</text>
<text x="221.8" y="102.8">7</text>
<text x="215.5" y="111">VSS</text>
<text x="216.2" y="109.1">NC</text>
<text x="221.8" y="108.3">3</text>
<text x="221.8" y="110.2">4</text>
<text x="116.5" y="115.7">1</text>
<text x="116.5" y="117.5">2</text>
<text x="116.5" y="119.4">3</text>
<text x="204.7" y="137.8">1</text>
<text x="204.7" y="143.3">4</text>
<text x="204.7" y="141.4">3</text>
<text x="204.7" y="139.5">2</text>
<text x="209" y="142.2">CMD</text>
<text x="209" y="140.4">DAT3</text>
<text x="209" y="138.5">DAT2</text>
<text x="204.7" y="148.8">7</text>
<text x="204.7" y="146.9">6</text>
<text x="204.7" y="145.1">5</text>
<text x="209" y="149.6">DAT0</text>
<text x="209" y="147.7">VSS</text>
<text x="209" y="145.9">CLK</text>
<text x="209" y="144">VDD</text>
<text x="216" y="145.9">GND1</text>
<text x="216" y="147.7">GND2</text>
<text x="216" y="149.5">GND3</text>
<text x="223.6" y="145.1">10</text>
<text x="223.6" y="146.9">11</text>
<text x="223.6" y="148.8">12</text>
<text x="65.5" y="152.4">1</text>
<text x="65.5" y="154.3">2</text>
<text x="112.8" y="154.3">1</text>
<text x="123.8" y="154.3">1</text>
<text x="204.7" y="152.4">9</text>
<text x="204.7" y="150.6">8</text>
<text x="209" y="153.2">CD</text>
<text x="209" y="151.4">DAT1</text>
<text x="216" y="151.4">GND4</text>
<text x="223.6" y="150.6">13</text>
<text x="65.5" y="156.1">3</text>
<text x="65.5" y="157.9">4</text>
<text x="65.5" y="159.8">5</text>
<text x="65.5" y="161.6">6</text>
<text x="112.8" y="156.1">2</text>
<text x="112.8" y="157.9">3</text>
<text x="112.8" y="159.8">4</text>
<text x="112.8" y="161.6">5</text>
<text x="123.8" y="156.1">2</text>
<text x="123.8" y="157.9">3</text>
<text x="123.8" y="159.8">4</text>
<text x="123.8" y="161.6">5</text>
<text x="65.5" y="163.5">7</text>
<text x="65.5" y="165.3">8</text>
<text x="112.8" y="163.5">6</text>
<text x="123.8" y="163.5">6</text>
</g>
</svg>
